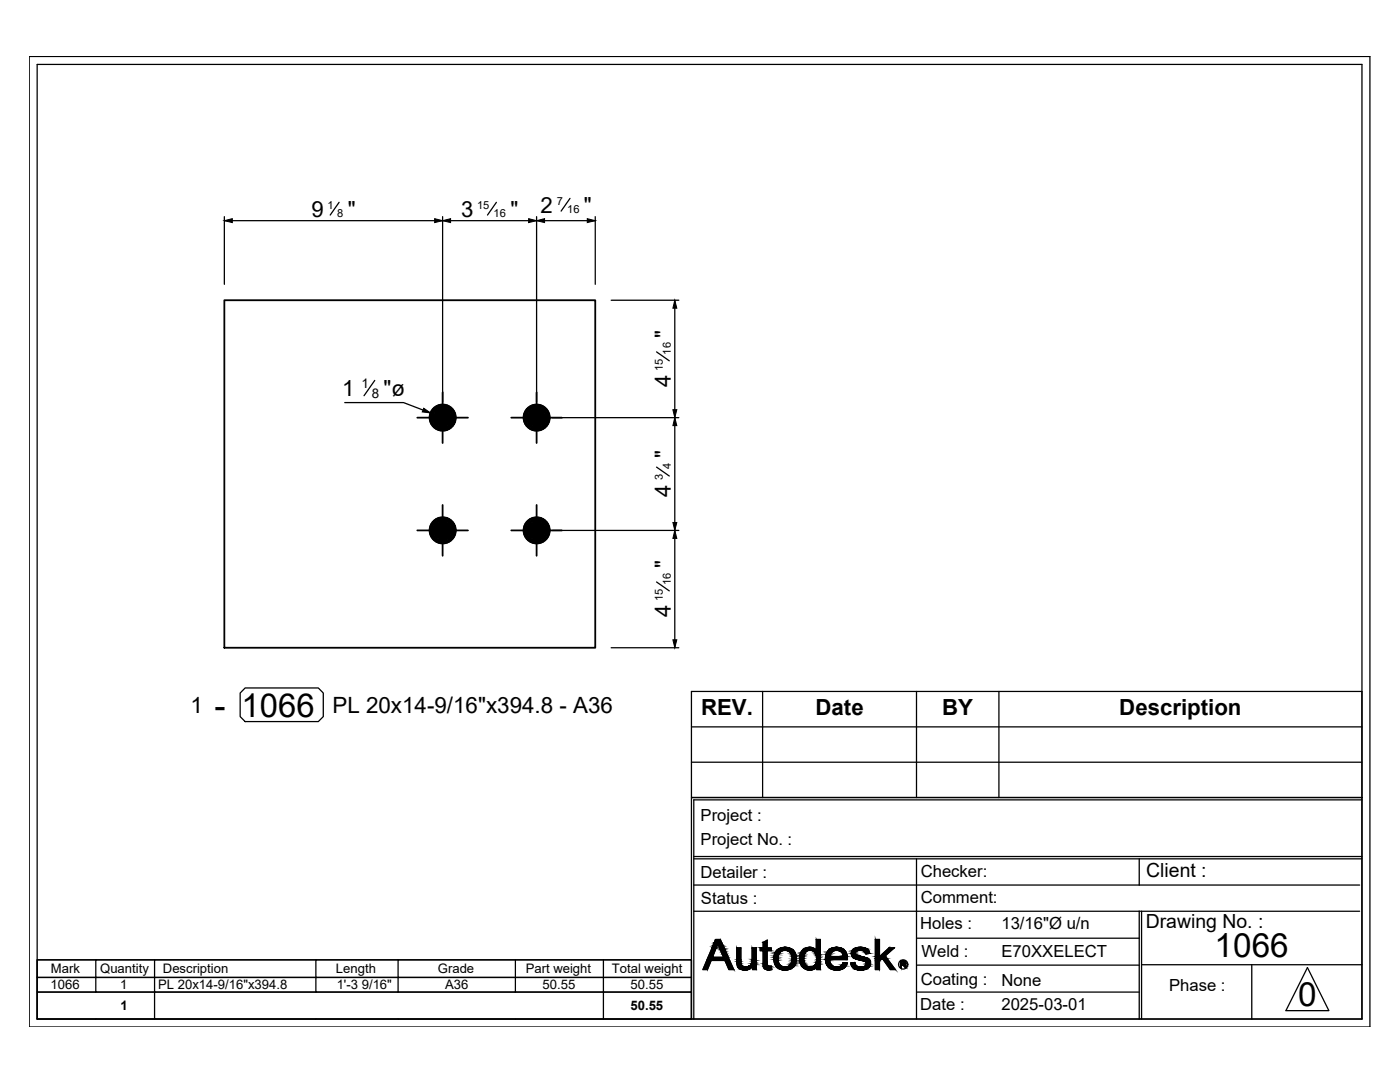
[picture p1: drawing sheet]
<svg xmlns="http://www.w3.org/2000/svg" width="279mm" height="216mm" viewBox="0 0 279 216" stroke-linecap="round" stroke-linejoin="round" font-family="sans-serif">
<g fill="none" stroke="#000" stroke-width=".36">
<path d="M44.8 59.9h74v69.4h-74zM88.3 78.3v10.1M107.1 78.3v10.1M83.3 83.3h10.1M102 83.3h10.1M83.3 105.8h10.1M88.3 100.8v10.1M102 105.8h10.1M107.1 100.8v10.1"/>
<circle cx="88.3" cy="83.3" r="2.61"/>
<circle cx="107.1" cy="83.3" r="2.61"/>
<circle cx="88.3" cy="105.8" r="2.61"/>
<circle cx="107.1" cy="105.8" r="2.61"/>
</g>
<g fill="#000" stroke="#000" stroke-width=".2">
<path d="M44.8 44l1.6-.4v.8zM88.3 44l1.6-.4v.8zM86.7 43.6l1.6 .4-1.6 .4zM107.1 44l1.6-.4v.8zM105.5 43.6l1.6 .4-1.6 .4zM117.2 43.6l1.6 .4-1.6 .4zM134.7 59.9l.4 1.6h-.8zM84.6 81.5l1.3 .9-1.6-.2zM134.3 81.8h.8l-.4 1.5zM134.7 83.3l.4 1.6h-.8zM134.3 104.3h.8l-.4 1.5zM134.7 105.8l.4 1.6h-.8z"/>
<path d="M134.3 127.7h.8l-.4 1.6zM143.7 187.5l.1 .1h-.2zM147.3 193h.2zM148.6 193.6h.1zM152.3 192.9h.2zM152.3 188.1l.8-.5v.5zM153.3 193.5h.3zM153.7 192.8h.2zM155.1 193h.7zM156.5 189h.2zM157.1 189.6h1.2zM160.2 193h.7z"/>
<path d="M160.6 189.3h1.9zM162.3 192.8h.1zM165.3 193h1.7zM165.6 190.9h3.5v.1zM166.9 193.6h.3zM166.9 189h.1zM168.3 192.1h.3zM167.9 189.6h.6zM171.2 191.5h2.3zM171.7 193.6h.3zM171.8 193h1.6zM172.7 190.2h.9z"/>
<path d="M172.5 189.6h.8zM179.9 192.3h.8zM180.4 192.3h.3zM180.1 192.5h.3zM180.3 191.9h.4z"/>
<path d="M85.7 83.3l.1 .5 2.5-.5zM85.8 83.8l2.5-.5-2.4 .9zM85.9 84.2l.2 .5 2.2-1.4z"/>
<path d="M86.1 82l-.2 .4 2.4 .9zM85.9 82.4l2.4 .9-2.5-.4zM85.8 82.9l-.1 .4h2.6z"/>
<path d="M86.1 84.7l.2 .3 2-1.7zM86.3 85l2-1.7-1.6 2zM88.3 83.3l-1.6 2 .3 .3z"/>
<path d="M86.7 81.3l1.6 2-1.3-2.2zM86.7 81.3l1.6 2-2-1.7zM86.3 81.6l-.2 .4 2.2 1.3z"/>
<path d="M88.3 83.3l-1.3 2.3 .4 .2zM88.3 83.3l-.4 2.6-.5-.1zM88.3 83.3l-.4 2.6h.4z"/>
<path d="M87.9 80.8l.4 2.5v-2.6zM87.4 80.9l.5-.1 .4 2.5zM87 81.1l1.3 2.2-.9-2.4z"/>
<path d="M88.3 83.3v2.6h.5zM88.3 83.3l.9 2.5-.4 .1zM88.3 83.3l.9 2.5 .4-.2z"/>
<path d="M89.2 80.9l-.9 2.4 1.3-2.2zM88.8 80.8l.4 .1-.9 2.4zM88.3 80.7v2.6l.5-2.5z"/>
<path d="M88.3 83.3l1.3 2.3 .4-.3zM88.3 83.3l2 1.7-.3 .3zM88.3 83.3l2 1.7 .3-.3z"/>
<path d="M88.3 83.3l2.3-1.3-.3-.4zM90 81.3l.3 .3-2 1.7zM89.6 81.1l-1.3 2.2 1.7-2z"/>
<path d="M88.3 83.3l2.3 1.4 .2-.5zM88.3 83.3l2.6 .5-.1 .4zM88.3 83.3l2.6 .5 .1-.5z"/>
<path d="M88.3 83.3h2.7l-.1-.4zM88.3 83.3l2.5-.9 .1 .5zM88.3 83.3l2.5-.9-.2-.4z"/>
<path d="M104.5 83.3v.5l2.6-.5zM104.5 83.8l2.6-.5-2.5 .9zM104.6 84.2l.2 .5 2.3-1.4z"/>
<path d="M104.8 82l-.2 .4 2.5 .9zM104.6 82.4l2.5 .9-2.6-.4zM104.5 82.9v.4h2.6z"/>
<path d="M104.8 84.7l.3 .3 2-1.7zM105.1 85l2-1.7-1.7 2zM107.1 83.3l-1.7 2 .4 .3z"/>
<path d="M105.4 81.3l1.7 2-1.3-2.2zM105.1 81.6l.3-.3 1.7 2zM105.1 81.6l-.3 .4 2.3 1.3z"/>
<path d="M107.1 83.3l-1.3 2.3 .4 .2zM107.1 83.3l-.5 2.6-.4-.1zM107.1 83.3l-.5 2.6h.5z"/>
<path d="M106.6 80.8l.5 2.5v-2.6zM106.2 80.9l.4-.1 .5 2.5zM105.8 81.1l1.3 2.2-.9-2.4z"/>
<path d="M107.1 83.3v2.6h.5zM107.1 83.3l.9 2.5-.4 .1zM107.1 83.3l.9 2.5 .4-.2z"/>
<path d="M108 80.9l-.9 2.4 1.3-2.2zM107.6 80.8l.4 .1-.9 2.4zM107.1 80.7v2.6l.5-2.5z"/>
<path d="M107.1 83.3l1.3 2.3 .4-.3zM107.1 83.3l2 1.7-.3 .3zM107.1 83.3l2 1.7 .3-.3z"/>
<path d="M107.1 83.3l2.3-1.3-.3-.4zM108.8 81.3l.3 .3-2 1.7zM108.4 81.1l-1.3 2.2 1.7-2z"/>
<path d="M107.1 83.3l2.3 1.4 .1-.5zM107.1 83.3l2.6 .5-.2 .4zM107.1 83.3l2.6 .5v-.5z"/>
<path d="M107.1 83.3h2.6v-.4zM107.1 83.3l2.4-.9 .2 .5zM107.1 83.3l2.4-.9-.1-.4z"/>
<path d="M85.7 105.8l.1 .5 2.5-.5zM85.8 106.3l2.5-.5-2.4 .9zM85.9 106.7l.2 .4 2.2-1.3z"/>
<path d="M86.1 104.5l-.2 .4 2.4 .9zM85.9 104.9l2.4 .9-2.5-.4zM85.8 105.4l-.1 .4h2.6z"/>
<path d="M86.1 107.1l.2 .4 2-1.7zM86.3 107.5l2-1.7-1.6 2zM88.3 105.8l-1.6 2 .3 .3z"/>
<path d="M86.7 103.8l1.6 2-1.3-2.2zM86.7 103.8l1.6 2-2-1.7zM86.3 104.1l-.2 .4 2.2 1.3z"/>
<path d="M88.3 105.8l-1.3 2.3 .4 .2zM88.3 105.8l-.4 2.6-.5-.1zM88.3 105.8l-.4 2.6h.4z"/>
<path d="M87.9 103.3l.4 2.5v-2.6zM87.4 103.4l.5-.1 .4 2.5zM87 103.6l1.3 2.2-.9-2.4z"/>
<path d="M88.3 105.8v2.6h.5zM88.3 105.8l.9 2.5-.4 .1zM88.3 105.8l.9 2.5 .4-.2z"/>
<path d="M89.2 103.4l-.9 2.4 1.3-2.2zM88.8 103.3l.4 .1-.9 2.4zM88.3 103.2v2.6l.5-2.5z"/>
<path d="M88.3 105.8l1.3 2.3 .4-.3zM88.3 105.8l2 1.7-.3 .3zM88.3 105.8l2 1.7 .3-.4z"/>
<path d="M88.3 105.8l2.3-1.3-.3-.4zM90 103.8l.3 .3-2 1.7zM89.6 103.6l-1.3 2.2 1.7-2z"/>
<path d="M88.3 105.8l2.3 1.3 .2-.4zM88.3 105.8l2.6 .5-.1 .4zM88.3 105.8l2.6 .5 .1-.5z"/>
<path d="M88.3 105.8h2.7l-.1-.4zM88.3 105.8l2.5-.9 .1 .5zM88.3 105.8l2.5-.9-.2-.4z"/>
<path d="M104.5 105.8v.5l2.6-.5zM104.5 106.3l2.6-.5-2.5 .9zM104.6 106.7l.2 .4 2.3-1.3z"/>
<path d="M104.8 104.5l-.2 .4 2.5 .9zM104.6 104.9l2.5 .9-2.6-.4zM104.5 105.4v.4h2.6z"/>
<path d="M104.8 107.1l.3 .4 2-1.7zM105.1 107.5l2-1.7-1.7 2zM107.1 105.8l-1.7 2 .4 .3z"/>
<path d="M105.4 103.8l1.7 2-1.3-2.2zM105.1 104.1l.3-.3 1.7 2zM105.1 104.1l-.3 .4 2.3 1.3z"/>
<path d="M107.1 105.8l-1.3 2.3 .4 .2zM107.1 105.8l-.5 2.6-.4-.1zM107.1 105.8l-.5 2.6h.5z"/>
<path d="M106.6 103.3l.5 2.5v-2.6zM106.2 103.4l.4-.1 .5 2.5zM105.8 103.6l1.3 2.2-.9-2.4z"/>
<path d="M107.1 105.8v2.6h.5zM107.1 105.8l.9 2.5-.4 .1zM107.1 105.8l.9 2.5 .4-.2z"/>
<path d="M108 103.4l-.9 2.4 1.3-2.2zM107.6 103.3l.4 .1-.9 2.4zM107.1 103.2v2.6l.5-2.5z"/>
<path d="M107.1 105.8l1.3 2.3 .4-.3zM107.1 105.8l2 1.7-.3 .3zM107.1 105.8l2 1.7 .3-.4z"/>
<path d="M107.1 105.8l2.3-1.3-.3-.4zM108.8 103.8l.3 .3-2 1.7zM108.4 103.6l-1.3 2.2 1.7-2z"/>
<path d="M107.1 105.8l2.3 1.3 .1-.4zM107.1 105.8l2.6 .5-.2 .4zM107.1 105.8l2.6 .5v-.5z"/>
<path d="M107.1 105.8h2.6v-.4zM107.1 105.8l2.4-.9 .2 .5zM107.1 105.8l2.4-.9-.1-.4z"/>
<path d="M141 191.7l.2 1.8 .7-1.8zM141 191.7l.2 1.8h-.9z"/>
<path d="M141.3 191l3.4 .7-2.5-.7zM141.3 191l3.4 .7h-3.7z"/>
<path d="M142.1 189.2l.1 1.8 .7-1.8zM142.1 189.2l.1 1.8h-.9z"/>
<path d="M142.2 189l.7 .2 .1-.2zM142.2 189l.7 .2h-.8z"/>
<path d="M142.3 188.7l.7 .3 .1-.3zM142.3 188.7l.7 .3h-.8z"/>
<path d="M142.4 188.4l.7 .3 .1-.3zM142.4 188.4l.7 .3h-.8z"/>
<path d="M142.5 188.1l.7 .3v-.3zM142.5 188.1l.7 .3h-.8z"/>
<path d="M142.8 187.6l.5 .5 .3-.5zM142.8 187.6l.5 .5h-.8z"/>
<path d="M142.8 187.5l.8 .1 .1-.1zM142.8 187.5l.8 .1h-.8z"/>
<path d="M143.6 187.6l.4 .5-.2-.5zM143.6 187.6l.4 .5h-.7z"/>
<path d="M143.3 188.1l.8 .1-.1-.1zM143.3 188.1l.8 .1h-.8z"/>
<path d="M143.3 188.2l.9 .4-.1-.4zM143.3 188.2l.9 .4h-.8z"/>
<path d="M143.4 188.6l.9 .2-.1-.2zM143.4 188.6l.9 .2h-.8z"/>
<path d="M143.5 188.8l.9 .1zM143.5 188.8l.9 .1z"/>
<path d="M143.5 188.9l.9 .1v-.1zM143.5 188.9l.9 .1h-.8z"/>
<path d="M143.6 189l.9 .2-.1-.2zM143.6 189l.9 .2h-.8z"/>
<path d="M143.7 189.2l.9 .3-.1-.3zM143.7 189.2l.9 .3h-.8z"/>
<path d="M143.8 189.5l1 .3-.2-.3zM143.8 189.5l1 .3h-.9z"/>
<path d="M143.9 189.8l1 .3-.1-.3zM143.9 189.8l1 .3h-.9z"/>
<path d="M144 190.1l1.1 .4-.2-.4zM144 190.1l1.1 .4h-.9z"/>
<path d="M144.2 190.5l1.1 .5-.2-.5zM144.2 190.5l1.1 .5h-.9z"/>
<path d="M142.2 191l3.4 .7-.3-.7zM142.2 191l3.4 .7h-.9z"/>
<path d="M144.7 191.7l1.7 1.8-.8-1.8zM144.7 191.7l1.7 1.8h-.9z"/>
<path d="M147 191.9h.9zM147 191.9h.9z"/>
<path d="M147 189.1l.9 2.4v-2.4zM147 189.1l.9 2.4h-.9z"/>
<path d="M147 191.5l.9 .3v-.3zM147 191.5l.9 .3h-.9z"/>
<path d="M147 191.8l.9 .1zM147 191.8l.9 .1z"/>
<path d="M147 191.9l.9 .3v-.3zM147 191.9l.9 .3h-.8z"/>
<path d="M147.1 192.2h.8zM147.1 192.2h.8z"/>
<path d="M147.1 192.2l.8 .2v-.2zM147.1 192.2l.8 .2h-.8z"/>
<path d="M147.1 192.4l.9 .1-.1-.1zM147.1 192.4l.9 .1h-.9z"/>
<path d="M147.1 192.5l.9 .1v-.1zM147.1 192.5l.9 .1h-.9z"/>
<path d="M147.1 192.6l1.1 .2-.2-.2zM147.1 192.6l1.1 .2h-1z"/>
<path d="M147.2 192.8h1zM147.2 192.8h1z"/>
<path d="M147.2 192.8l1.3 .1-.3-.1zM147.2 192.8l1.3 .1h-1.3z"/>
<path d="M147.2 192.9h1.6zM147.2 192.9h1.6z"/>
<path d="M147.3 192.9h1.5zM147.3 192.9h1.5z"/>
<path d="M147.3 192.9h1.5zM147.3 192.9l.2 .1z"/>
<path d="M148.5 193.6h.4zM148.5 193.6h.2z"/>
<path d="M148.3 193.5h.7zM148.3 193.5l.6 .1z"/>
<path d="M148.2 193.5h1zM148.2 193.5h.8z"/>
<path d="M148 193.5h1.3zM148 193.5h1.2z"/>
<path d="M149.4 192.8h.3zM149.4 192.8h.3z"/>
<path d="M147.9 193.4h1.6zM147.9 193.4l1.4 .1z"/>
<path d="M147.8 193.4h1.7zM147.8 193.4h1.7z"/>
<path d="M147.6 193.3l1.9 .1 .2-.1zM147.6 193.3l1.9 .1z"/>
<path d="M149.4 192.8h.4zM149.4 192.8h.4z"/>
<path d="M149.4 192.8h.7zM149.3 192.8h.8z"/>
<path d="M147.5 193.2h2.3zM147.5 193.2l2.2 .1z"/>
<path d="M147.4 193.1l2.4 .1 .2-.1zM147.4 193.1l2.4 .1h-2.3z"/>
<path d="M147.5 193h2.6zM147.3 193h2.8z"/>
<path d="M147.3 193l2.7 .1 .1-.1zM147.3 193l2.7 .1h-2.6z"/>
<path d="M148.9 192.9h1.2zM148.8 192.9h1.3z"/>
<path d="M148.8 192.9h1.3zM147.5 193h2.6z"/>
<path d="M149.1 192.9h1zM148.9 192.9h1.2z"/>
<path d="M149.3 192.8h.9zM149.1 192.9h1z"/>
<path d="M149.3 192.8h.9zM149.3 192.8h.9z"/>
<path d="M150.1 189.1l.8 2.3v-2.3zM150.1 189.1l.8 2.3h-.8z"/>
<path d="M150.1 191.4l.8 .2v-.2zM150.1 191.4l.8 .2h-.8z"/>
<path d="M150.1 191.6l.8 .4v-.4zM150.1 191.6l.8 .4h-.8z"/>
<path d="M150.1 192l.8 .3v-.3zM150.1 192l.8 .3h-.9z"/>
<path d="M150 192.3l.9 .2v-.2zM150 192.3l.9 .2h-1z"/>
<path d="M149.9 192.5l1 .1v-.1zM149.9 192.5l1 .1h-1.2z"/>
<path d="M149.7 192.6l1.2 .2v-.2zM149.4 192.8l.3-.2 1.2 .2z"/>
<path d="M149.4 192.8h1.5zM149.4 192.8h1.5z"/>
<path d="M149.7 192.8h1.2zM149.7 192.8h1.2z"/>
<path d="M149.8 192.8h1.1zM149.8 192.8h1.1z"/>
<path d="M150.1 192.8h.8zM150.1 192.8h.8z"/>
<path d="M150.2 192.8l.7 .7v-.7zM150.2 192.8l.7 .7h-.7z"/>
<path d="M152.3 188.1l.8 1v-1zM152.3 188.1l.8 1h-.8z"/>
<path d="M152.3 189.7l.8 2.5v-2.5zM152.3 189.7l.8 2.5h-.8z"/>
<path d="M152.3 192.2h.8zM152.3 192.2h.8z"/>
<path d="M152.3 192.2l.8 .1v-.1zM152.3 192.2l.8 .1h-.8z"/>
<path d="M152.3 192.3l.8 .3v-.3zM152.3 192.3l.8 .3h-.8z"/>
<path d="M152.3 192.6l.9 .1zM152.3 192.6l.9 .1z"/>
<path d="M152.3 192.7h.9zM152.3 192.7h.9z"/>
<path d="M152.3 192.7l1.1 .1zM152.3 192.7l1.1 .1h-1.1z"/>
<path d="M152.3 192.8h1.2zM152.3 192.8h1.2z"/>
<path d="M152.3 192.8h1.3zM152.3 192.8h1.3z"/>
<path d="M152.3 192.8h1.3zM152.3 192.8l.2 .1z"/>
<path d="M153.2 193.5h.5zM153.2 193.5h.4z"/>
<path d="M153 193.5h.8zM153 193.5h.7z"/>
<path d="M151.7 189.1l2.2 .6v-.6zM151.7 189.1l2.2 .6h-2.2z"/>
<path d="M153.7 192.8h.2zM153.6 192.8h.3z"/>
<path d="M153.6 192.8l.3 .1zM152.5 192.9h1.4z"/>
<path d="M152.5 192.9h1.5zM152.4 192.9h1.6z"/>
<path d="M152.4 192.9l1.6 .2v-.2zM152.4 192.9l1.6 .2h-1.6z"/>
<path d="M152.4 193.1l1.6 .2v-.2zM152.4 193.1l1.6 .2h-1.3z"/>
<path d="M152.7 193.3l1.3 .1zM152.7 193.3l1.3 .1z"/>
<path d="M152.8 193.4l1.2 .1zM152.8 193.4l1.2 .1z"/>
<path d="M152.9 193.5h1.1zM152.9 193.5h.9z"/>
<path d="M154.4 191.1l.9 .2v-.2zM154.4 191.1l.9 .2h-.9z"/>
<path d="M154.4 191.3l.9 .2v-.2zM154.4 191.3l.9 .2h-.9z"/>
<path d="M154.5 191l.8 .1v-.1zM154.5 191l.8 .1h-.9z"/>
<path d="M154.4 191.5l.9 .2v-.2zM154.4 191.5l.9 .2h-.8z"/>
<path d="M154.5 191.7l.8 .1v-.1zM154.5 191.7l.8 .1h-.8z"/>
<path d="M154.5 190.8l.8 .2v-.2zM154.5 190.8l.8 .2h-.8z"/>
<path d="M154.5 191.8l.8 .1v-.1zM154.5 191.8l.8 .1h-.8z"/>
<path d="M154.5 190.6l.8 .2v-.2zM154.5 190.6l.8 .2h-.8z"/>
<path d="M154.5 191.9l.9 .2-.1-.2zM154.5 191.9l.9 .2h-.9z"/>
<path d="M154.5 190.5l.8 .1 .1-.1zM154.5 190.5l.8 .1h-.8z"/>
<path d="M154.5 192.1l.9 .1v-.1zM154.5 192.1l.9 .1h-.8z"/>
<path d="M154.6 192.2l1 .2-.2-.2zM154.6 192.2l1 .2h-1z"/>
<path d="M154.6 190.3l.8 .2 .1-.2zM154.6 190.3l.8 .2h-.9z"/>
<path d="M154.6 190.3h.9zM154.6 190.3h.9z"/>
<path d="M154.6 192.4h1zM154.6 192.4h1z"/>
<path d="M154.7 192.4l1 .1zM154.7 192.4l1 .1z"/>
<path d="M154.7 190.1l.8 .2 .1-.2zM154.7 190.1l.8 .2h-.9z"/>
<path d="M154.7 190h1zM154.7 190l.9 .1z"/>
<path d="M154.7 192.5l1.1 .1zM154.7 192.5l1.1 .1z"/>
<path d="M154.8 192.6l1.1 .2-.1-.2zM154.8 192.6l1.1 .2h-1.1z"/>
<path d="M154.8 189.9l.9 .1 .1-.1zM154.8 189.9l.9 .1h-1z"/>
<path d="M154.8 189.9h1.1zM154.8 189.9h1z"/>
<path d="M154.8 192.8h1.3zM154.8 192.8h1.3z"/>
<path d="M154.9 189.8h1.2zM154.8 189.9h1.1z"/>
<path d="M154.9 192.8l1.3 .1zM154.9 192.8l1.3 .1z"/>
<path d="M154.9 192.9l1.6 .1zM154.9 192.9l1.6 .1z"/>
<path d="M155 189.7h1.3zM155 189.7h1.4z"/>
<path d="M155 189.7l1.1 .1 .2-.1zM155 189.7l1.1 .1h-1.2z"/>
<path d="M155.1 193h1.5zM155.1 193h.7z"/>
<path d="M155 193h1.6zM155 193h1.6z"/>
<path d="M155 189.6h1.6zM155 189.6h1.7z"/>
<path d="M155 189.6h1.6zM155 189.6l1.4 .1z"/>
<path d="M155 193h1.7zM155 193h1.7z"/>
<path d="M155 193h1.7zM155 193h1.6z"/>
<path d="M156.5 189h.5zM156.4 189h.6z"/>
<path d="M156.3 193.6h.7zM156.3 193.6h.5z"/>
<path d="M156.4 189l.7 .1zM156.2 189.1h.9z"/>
<path d="M155.1 189.6h2zM155.1 189.6h1.6z"/>
<path d="M156.3 193.5h.8zM156.3 193.5l.7 .1z"/>
<path d="M156.2 189.1h1.1zM156 189.1h1.3z"/>
<path d="M156 193.5h1.3zM156 193.5h1.1z"/>
<path d="M156 189.1h1.5zM155.9 189.1h1.6z"/>
<path d="M156 193.5h1.4zM156 193.5h1.3z"/>
<path d="M155.9 189.1l1.7 .1zM155.7 189.2h1.9z"/>
<path d="M155.7 193.4h1.9zM155.7 193.4l1.7 .1z"/>
<path d="M155.7 189.2l2 .1zM155.6 189.3h2.1z"/>
<path d="M155.7 193.4h2zM155.7 193.4h1.9z"/>
<path d="M155.6 189.3h2.3zM155.5 189.3h2.4z"/>
<path d="M155.5 193.3l2.2 .1 .2-.1zM155.5 193.3l2.2 .1z"/>
<path d="M155.5 189.3l2.5 .1zM155.3 189.4h2.7z"/>
<path d="M155.4 193.2h2.6zM155.4 193.2l2.5 .1z"/>
<path d="M155.3 189.4l2.9 .1zM155.2 189.5h3z"/>
<path d="M155.2 193.1l2.8 .1 .1-.1zM155.2 193.1l2.8 .1h-2.6z"/>
<path d="M155.2 189.5l3.1 .1-.1-.1zM155.1 189.6l.1-.1 3.1 .1z"/>
<path d="M155.1 193h3.1zM155.1 193l3 .1z"/>
<path d="M155.1 193h3.1zM155.1 193h3.1z"/>
<path d="M155.8 193h2.5zM155.1 193h3.1z"/>
<path d="M155.1 189.6h3.2zM155.1 189.6h3.2z"/>
<path d="M155.1 189.6h3.2zM155.1 189.6h2z"/>
<path d="M157.1 189.6h1.2zM156.7 189.6h1.6z"/>
<path d="M156.7 189.6h1.6zM156.7 189.6h1.6z"/>
<path d="M156.7 189.6h1.6zM156.7 189.6h1.6z"/>
<path d="M156.9 189.6l1.5 .1zM156.9 189.6l1.5 .1z"/>
<path d="M156.7 193h1.6zM156.7 193h1.6z"/>
<path d="M156.7 193h1.6zM156.6 193h1.7z"/>
<path d="M156.6 193h1.7zM155.8 193h2.5z"/>
<path d="M157 192.9h1.4zM156.7 193h1.6z"/>
<path d="M157.2 189.7l1.3 .1zM157.2 189.7l1.3 .1z"/>
<path d="M157.1 192.9h1.3zM157 192.9h1.4z"/>
<path d="M157.3 192.8h1.1zM157.1 192.9h1.3z"/>
<path d="M157.3 189.8l1.2 .1zM157.3 189.8l1.2 .1z"/>
<path d="M157.4 189.9l1.2 .1-.1-.1zM157.4 189.9l1.2 .1h-.9z"/>
<path d="M157.5 192.7l.9 .1 .1-.1zM157.3 192.8l.2-.1 .9 .1z"/>
<path d="M157.6 192.7h1zM157.5 192.7h1z"/>
<path d="M157.7 190h.9zM157.7 190h.9z"/>
<path d="M157.7 190l1 .1zM157.7 190l1 .1z"/>
<path d="M157.8 190.1l1 .2-.1-.2zM157.8 190.1l1 .2h-1z"/>
<path d="M157.7 192.5h1zM157.7 192.5h1z"/>
<path d="M157.7 192.5l.9 .2 .1-.2zM157.7 192.5l.9 .2h-1z"/>
<path d="M157.8 190.3l1 .1zM157.8 190.3l1 .1z"/>
<path d="M157.9 192.3l.8 .2 .1-.2zM157.9 192.3l.8 .2h-1z"/>
<path d="M157.9 190.4l.9 .2v-.2zM157.9 190.4l.9 .2h-.8z"/>
<path d="M157.9 192.2h.9zM157.9 192.2l.9 .1z"/>
<path d="M158 190.6h.8zM158 190.6h.8z"/>
<path d="M158 190.6l.9 .3-.1-.3zM158 190.6l.9 .3h-.8z"/>
<path d="M158 192l.8 .2v-.2zM158 192l.8 .2h-.9z"/>
<path d="M158 191.9h.9zM158 191.9l.8 .1z"/>
<path d="M158.1 191.7l.8 .2v-.2zM158.1 191.7l.8 .2h-.9z"/>
<path d="M158.1 190.9h.8zM158.1 190.9h.8z"/>
<path d="M158.1 190.9l.8 .3v-.3zM158.1 190.9l.8 .3h-.8z"/>
<path d="M158.1 191.3l.8 .1v-.1zM158.1 191.3l.8 .1h-.8z"/>
<path d="M158.1 191.4l.8 .2v-.2zM158.1 191.4l.8 .2h-.8z"/>
<path d="M158.1 191.6l.8 .1v-.1zM158.1 191.6l.8 .1h-.8z"/>
<path d="M158.1 191.2h.8zM158.1 191.2h.8z"/>
<path d="M158.1 191.2h.8zM158.1 191.2l.8 .1z"/>
<path d="M159.6 191.6h.8zM159.6 191.6h.8z"/>
<path d="M159.6 191.9h.9zM159.6 191.9h.9z"/>
<path d="M159.6 191.2l.8 .1zM159.6 191.2l.8 .1z"/>
<path d="M159.6 191.3l.8 .3v-.3zM159.6 191.3l.8 .3h-.8z"/>
<path d="M159.6 190.9l.8 .1v-.1zM159.6 190.9l.8 .1h-.8z"/>
<path d="M159.6 191l.8 .2v-.2zM159.6 191l.8 .2h-.8z"/>
<path d="M159.6 191.6l.9 .3-.1-.3zM159.6 191.6l.9 .3h-.9z"/>
<path d="M159.6 190.7l.8 .2 .1-.2zM159.6 190.7l.8 .2h-.8z"/>
<path d="M159.6 191.9l1 .3-.1-.3zM159.6 191.9l1 .3h-.9z"/>
<path d="M159.6 190.6h.9zM159.6 190.6l.9 .1z"/>
<path d="M159.7 192.2h.9zM159.7 192.2h.9z"/>
<path d="M159.7 190.4l.8 .2 .1-.2zM159.7 190.4l.8 .2h-.9z"/>
<path d="M159.7 192.2l1 .3-.1-.3zM159.7 192.2l1 .3h-.9z"/>
<path d="M159.7 190.3h.9zM159.7 190.3l.9 .1z"/>
<path d="M159.8 190.1h.9zM159.8 190.1h.9z"/>
<path d="M159.8 190.1l.8 .2 .1-.2zM159.8 190.1l.8 .2h-.9z"/>
<path d="M159.8 192.5h.9zM159.8 192.5h.9z"/>
<path d="M159.8 192.5l1.1 .2-.2-.2zM159.8 192.5l1.1 .2h-.9z"/>
<path d="M159.9 190l.8 .1 .1-.1zM159.9 190l.8 .1h-.9z"/>
<path d="M160 192.7h1zM160 192.7h1z"/>
<path d="M159.9 189.9l.9 .1 .2-.1zM159.9 189.9l.9 .1h-.9z"/>
<path d="M160 192.7l1.1 .1zM160 192.7l1.1 .1z"/>
<path d="M160 189.8h1.1zM160 189.8l1 .1h-1.1z"/>
<path d="M160 192.8l1.4 .1-.3-.1zM160 192.8l1.4 .1h-1.3z"/>
<path d="M160.1 189.7l1 .1 .2-.1zM160.1 189.7l1 .1h-1.1z"/>
<path d="M160.1 192.9h1.4zM160.1 192.9h1.4z"/>
<path d="M160.2 192.9l1.5 .1zM160.2 192.9l1.5 .1z"/>
<path d="M160.1 189.6h1.5zM160.1 189.6l1.2 .1z"/>
<path d="M161.5 189h.4zM161.3 189h.6z"/>
<path d="M160.1 189.6h1.5zM160.1 189.6h1.6z"/>
<path d="M160.1 189.6h1.5zM160.1 189.6h1.5z"/>
<path d="M161.3 193.6h.3zM161.3 193.6h.6z"/>
<path d="M160.2 193h1.5zM160.2 193h.7z"/>
<path d="M161.3 189l.7 .1zM161.2 189.1h.8z"/>
<path d="M161.2 189.1h1zM160.9 189.1h1.3z"/>
<path d="M161.3 193.5h.7zM161.3 193.5l.6 .1z"/>
<path d="M161 193.5h1.2zM161 193.5h1z"/>
<path d="M160.9 189.1h1.3zM160.9 189.1h1.3z"/>
<path d="M160.9 189.1l1.6 .2-.3-.2zM160.6 189.3l.3-.2 1.6 .2zM160.6 189.3h1.9z"/>
<path d="M161 193.5h1.2zM161 193.5h1.2z"/>
<path d="M162.3 192.8h.1zM162.2 192.8h.2z"/>
<path d="M162.2 192.8h.3zM162.2 192.8h.3z"/>
<path d="M162.2 192.8h.3zM162.2 192.8h.3z"/>
<path d="M160.7 193.4l1.5 .1 .3-.1zM160.7 193.4l1.5 .1z"/>
<path d="M162.2 192.8l.3 .1zM162.2 192.8l.3 .1z"/>
<path d="M160.6 189.3l2.1 .1-.2-.1zM160.3 189.4l.3-.1 2.1 .1z"/>
<path d="M160.7 193.3h1.8zM160.7 193.3l1.8 .1z"/>
<path d="M162.2 192.9h.5zM162.2 192.9h.5z"/>
<path d="M162.2 192.9h.6zM162.1 192.9h.7z"/>
<path d="M160.5 193.2l2 .1 .2-.1zM160.5 193.2l2 .1h-1.8z"/>
<path d="M160.3 189.4h2.4zM160.3 189.4h2.4z"/>
<path d="M160.3 189.4l2.6 .2-.2-.2zM160.1 189.6l.2-.2 2.6 .2z"/>
<path d="M162.1 192.9h.7zM162.1 192.9h.7z"/>
<path d="M160.4 193.2h2.4zM160.4 193.2h2.3z"/>
<path d="M162.1 192.9h.7zM162.1 192.9h.7z"/>
<path d="M162.1 192.9h.8zM162.1 192.9h.8z"/>
<path d="M160.1 189.6h2.8zM160.1 189.6h1.6z"/>
<path d="M162.1 192.9h.9zM162.1 192.9h.9z"/>
<path d="M160.9 193h2zM160.2 193h2.7z"/>
<path d="M160.2 193l2.6 .2 .1-.2zM160.2 193l2.6 .2h-2.4z"/>
<path d="M161.7 193h1.2zM160.9 193h2z"/>
<path d="M162 192.9h.9zM161.7 193h1.2z"/>
<path d="M162.1 192.9h.8zM162 192.9h.9z"/>
<path d="M162.9 187.5l.8 2.1v-2.1zM162.9 187.5l.8 2.1h-.8z"/>
<path d="M162.9 189.6h.8zM161.7 189.6h2z"/>
<path d="M161.7 189.6h2zM161.7 189.6h2z"/>
<path d="M161.9 189.6l1.8 .1zM161.9 189.6l1.8 .1z"/>
<path d="M162.2 189.7l1.5 .2v-.2zM162.2 189.7l1.5 .2h-1.3z"/>
<path d="M162.4 189.9l1.3 .2v-.2zM162.4 189.9l1.3 .2h-1z"/>
<path d="M162.7 190.1l1 .1v-.1zM162.7 190.1l1 .1z"/>
<path d="M162.7 190.2l1 .2v-.2zM162.7 190.2l1 .2h-.9z"/>
<path d="M162.8 190.4l.9 .3v-.3zM162.8 190.4l.9 .3h-.8z"/>
<path d="M162.9 190.7l.8 .3v-.3zM162.9 190.7l.8 .3h-.7z"/>
<path d="M163 191l.7 .4v-.4zM163 191l.7 .4h-.7z"/>
<path d="M163 191.4l.7 .1v-.1zM163 191.4l.7 .1h-.7z"/>
<path d="M163 191.5l.7 .3v-.3zM163 191.5l.7 .3h-.8z"/>
<path d="M162.9 191.8l.8 .3v-.3zM162.9 191.8l.8 .3h-.8z"/>
<path d="M162.9 192.1l.8 .3v-.3zM162.9 192.1l.8 .3h-.9z"/>
<path d="M162.8 192.4l.9 .2v-.2zM162.8 192.4l.9 .2h-1.1z"/>
<path d="M162.6 192.6h1.1zM162.6 192.6h1.1z"/>
<path d="M162.5 192.6l1.2 .2v-.2zM162.3 192.8l.2-.2 1.2 .2z"/>
<path d="M162.3 192.8h1.4zM162.3 192.8h1.4z"/>
<path d="M162.4 192.8h1.3zM162.4 192.8h1.3z"/>
<path d="M162.4 192.8h1.3zM162.4 192.8h1.3z"/>
<path d="M162.5 192.8h1.2zM162.5 192.8h1.2z"/>
<path d="M162.5 192.8l1.2 .1zM162.5 192.8l1.2 .1z"/>
<path d="M162.5 192.9h1.2zM162.5 192.9h1.2z"/>
<path d="M162.7 192.9h1zM162.7 192.9h1z"/>
<path d="M162.8 192.9h.9zM162.8 192.9h.9z"/>
<path d="M162.8 192.9h.9zM162.8 192.9h.9z"/>
<path d="M162.8 192.9h.9zM162.8 192.9h.9z"/>
<path d="M162.9 192.9h.8zM162.9 192.9h.8z"/>
<path d="M163 192.9l.7 .6v-.6zM163 192.9l.7 .6h-.7z"/>
<path d="M165.3 189.7h1.3zM165.3 189.7h1.3z"/>
<path d="M164.7 191.5l.9 .2v-.2zM164.7 191.5l.9 .2h-.9z"/>
<path d="M164.7 191.7l.9 .1v-.1zM164.7 191.7l.9 .1h-.8z"/>
<path d="M165.6 190.9l3.5 .1zM168.2 191h.9z"/>
<path d="M164.8 190.9l3.4 .1zM164.8 190.9l3.4 .1h-3.5z"/>
<path d="M164.8 191.8l.9 .2-.1-.2zM164.8 191.8l.9 .2h-.9z"/>
<path d="M164.8 190.7l.8 .2v-.2zM164.8 190.7l.8 .2h-.8z"/>
<path d="M164.8 190.7h.8zM164.8 190.7h.8z"/>
<path d="M164.8 192l.9 .1v-.1zM164.8 192l.9 .1h-.9z"/>
<path d="M164.8 192.1l1 .2-.1-.2zM164.8 192.1l1 .2h-.9z"/>
<path d="M164.9 190.5l.7 .2 .1-.2zM164.9 190.5l.7 .2h-.8z"/>
<path d="M164.9 190.4h.8zM164.9 190.4l.8 .1z"/>
<path d="M164.9 192.3h.9zM164.9 192.3h.9z"/>
<path d="M165 190.2l.7 .2 .1-.2zM165 190.2l.7 .2h-.8z"/>
<path d="M164.9 192.3l1.1 .2-.2-.2zM164.9 192.3l1.1 .2h-1z"/>
<path d="M165 190.1h.9zM165 190.1l.8 .1z"/>
<path d="M165 192.5l1 .1zM165 192.5l1 .1z"/>
<path d="M165 192.6h1zM165 192.6h1z"/>
<path d="M165.1 190l.8 .1 .1-.1zM165.1 190l.8 .1h-.9z"/>
<path d="M165 192.6l1.2 .2-.2-.2zM165 192.6l1.2 .2h-1.1z"/>
<path d="M165.1 189.9h1zM165.1 189.9l.9 .1z"/>
<path d="M165.1 189.9h1zM165.1 189.9h1z"/>
<path d="M165.1 192.8h1.2zM165.1 192.8h1.2z"/>
<path d="M165.2 192.8l1.3 .1-.2-.1zM165.2 192.8l1.3 .1h-1.2z"/>
<path d="M165.2 189.8l.9 .1 .2-.1zM165.2 189.8l.9 .1h-1z"/>
<path d="M165.3 192.9l1.5 .1zM165.3 192.9l1.5 .1z"/>
<path d="M165.3 189.7h1.3zM165.3 189.7l1 .1h-1.1z"/>
<path d="M165.3 189.7h1.3zM165.3 189.7h1.3z"/>
<path d="M165.3 189.6h1.6zM165.3 189.6l1.3 .1z"/>
<path d="M165.3 193h1.6zM165.3 193h1.6z"/>
<path d="M165.3 193h1.7zM165.3 193h1.7z"/>
<path d="M165.4 189.6h1.6zM165.3 189.6h1.6z"/>
<path d="M166.9 189h.3zM166.7 189h.5z"/>
<path d="M165.4 189.6h1.7zM165.4 189.6h1.6z"/>
<path d="M166.7 189h.6zM166.6 189h.7z"/>
<path d="M166.6 189l.9 .1zM166.4 189.1h1.1z"/>
<path d="M166.7 193.6h.6zM166.7 193.6h.5z"/>
<path d="M166.5 193.5h1zM166.5 193.5l.8 .1z"/>
<path d="M166.4 189.1h1.2zM166.3 189.1h1.3z"/>
<path d="M166.3 189.1l1.5 .1zM166 189.2h1.8z"/>
<path d="M165.4 189.6h2.3zM165.4 189.6h1.7z"/>
<path d="M166.3 193.5h1.4zM166.3 193.5h1.2z"/>
<path d="M166 189.2h1.9zM166 189.2h1.9z"/>
<path d="M166.2 193.5h1.6zM166.2 193.5h1.5z"/>
<path d="M166 189.2h2zM165.9 189.2h2.1z"/>
<path d="M165.4 189.6h2.5zM165.4 189.6h2.3z"/>
<path d="M166 193.4h1.9zM166 193.4l1.8 .1z"/>
<path d="M165.9 189.2l2.2 .1zM165.8 189.3h2.3z"/>
<path d="M165.8 189.3l2.4 .1zM165.7 189.4h2.5z"/>
<path d="M165.9 193.3h2.2zM165.9 193.3l2 .1z"/>
<path d="M165.8 193.3h2.4zM165.8 193.3h2.3z"/>
<path d="M165.7 189.4l2.6 .1zM165.5 189.5h2.8z"/>
<path d="M164.7 191h4.4zM164.7 191h4.4zM164.7 191h4.4zM164.7 191h4.4z"/>
<path d="M165.5 189.5l3 .1-.2-.1zM165.5 189.5l3 .1h-3.1z"/>
<path d="M165.6 193.2h2.8zM165.6 193.2l2.6 .1z"/>
<path d="M165.6 193.2h2.8zM165.6 193.2h2.8z"/>
<path d="M165.4 189.6h3.1zM165.4 189.6h2.5z"/>
<path d="M165.5 193.1h3zM165.5 193.1l2.9 .1z"/>
<path d="M167.9 189.6h.6zM167.7 189.6h.8z"/>
<path d="M167.7 189.6h.8zM167.1 189.6h1.4z"/>
<path d="M167.1 189.6h1.4zM167 189.6h1.5z"/>
<path d="M167 189.6h1.5zM167 189.6h1.5z"/>
<path d="M167 189.6l1.6 .1zM167 189.6l1.6 .1z"/>
<path d="M167.3 189.7l1.3 .1zM167.3 189.7l1.3 .1z"/>
<path d="M168.3 192.1l.8 .1zM168.3 192.1l.8 .1z"/>
<path d="M167.6 189.8h1.1zM167.6 189.8h1.1z"/>
<path d="M167.1 193h1.5zM167 193h1.6z"/>
<path d="M167 193h1.6zM165.3 193h3.3z"/>
<path d="M165.3 193l3.2 .1 .1-.1zM165.3 193l3.2 .1h-3z"/>
<path d="M167.1 193h1.6zM167.1 193h1.5z"/>
<path d="M167.6 189.8l1.2 .1zM167.6 189.8l1.2 .1z"/>
<path d="M167.4 192.9h1.3zM167.1 193h1.6z"/>
<path d="M167.6 192.8h1.1zM167.4 192.9h1.3z"/>
<path d="M167.9 189.9h.9zM167.9 189.9h.9z"/>
<path d="M167.9 189.9l1 .1zM167.9 189.9l1 .1z"/>
<path d="M167.8 192.7l.9 .1 .1-.1zM167.6 192.8l.2-.1 .9 .1z"/>
<path d="M168 190l.9 .1v-.1zM168 190l.9 .1z"/>
<path d="M167.8 192.7h1.1zM167.8 192.7h1z"/>
<path d="M168.1 190.1l.8 .2v-.2zM168.1 190.1l.8 .2z"/>
<path d="M168.1 190.3l.9 .1-.1-.1zM168.1 190.3l.9 .1h-.8z"/>
<path d="M168 192.5l.9 .2v-.2zM168 192.5l.9 .2h-1.1z"/>
<path d="M168 192.5h1zM168 192.5h.9z"/>
<path d="M168.2 190.4l.8 .1v-.1zM168.2 190.4l.8 .1h-.8z"/>
<path d="M168.2 190.5l.9 .2-.1-.2zM168.2 190.5l.9 .2h-.8z"/>
<path d="M168.2 192.3l.8 .2v-.2zM168.2 192.3l.8 .2h-1z"/>
<path d="M168.3 190.7l.8 .2v-.2zM168.3 190.7l.8 .2h-.8z"/>
<path d="M164.7 191l4.4 .3v-.3zM164.7 191l4.4 .3h-4.4z"/>
<path d="M168.2 192.2l.8 .1 .1-.1zM168.2 192.2l.8 .1h-.8z"/>
<path d="M164.7 191.3l4.4 .1zM164.7 191.3l4.4 .1z"/>
<path d="M164.7 191.4l4.4 .1v-.1zM164.7 191.4l4.4 .1h-4.4z"/>
<path d="M170.5 192.1l.1 .1zM169.8 192.2l.7-.1 .1 .1z"/>
<path d="M169.8 192.2h.8zM169.8 192.2h.8z"/>
<path d="M169.8 192.2l.9 .2-.1-.2zM169.8 192.2l.9 .2h-.9z"/>
<path d="M169.8 192.4l1 .1-.1-.1zM169.8 192.4l1 .1h-.9z"/>
<path d="M169.9 190.2l.8 .1zM169.9 190.2l.8 .1z"/>
<path d="M169.9 190.3l.9 .2-.1-.2zM169.9 190.3l.9 .2h-.9z"/>
<path d="M170 190h.7zM169.9 190h.8z"/>
<path d="M169.9 190l.8 .2v-.2zM169.9 190l.8 .2h-.8z"/>
<path d="M169.9 190.5h1zM169.9 190.5h1z"/>
<path d="M169.9 192.5l.9 .1zM169.9 192.5l.9 .1z"/>
<path d="M169.9 192.6l1 .1-.1-.1zM169.9 192.6l1 .1h-.9z"/>
<path d="M169.9 190.5h1zM169.9 190.5h1z"/>
<path d="M170 190.5l1.1 .1zM170 190.5l1.1 .1z"/>
<path d="M170 192.7l1.1 .1zM170 192.7l1.1 .1z"/>
<path d="M170 189.8l.7 .2 .3-.2zM170 189.8l.7 .2h-.7z"/>
<path d="M170.1 189.7h1zM170.1 189.7h1z"/>
<path d="M170.1 189.7h1zM170.1 189.7l.9 .1z"/>
<path d="M170 192.8l1.2 .1zM170 192.8l1.2 .1z"/>
<path d="M170 190.6l1.5 .1zM170 190.6l1.5 .1h-1.5z"/>
<path d="M170.1 192.9h1.4zM170.1 192.9h1.4z"/>
<path d="M170.1 189.7h1.3zM170.1 189.7h1z"/>
<path d="M170 190.7l1.7 .1zM170 190.7l1.7 .1z"/>
<path d="M170.1 192.9l1.7 .1zM170.1 192.9l1.7 .1z"/>
<path d="M171.6 189h.4zM171.4 189h.6z"/>
<path d="M170.1 189.6h1.6zM170.1 189.6h1.6z"/>
<path d="M170.1 189.6h1.6zM170.1 189.6l1.3 .1z"/>
<path d="M170 190.8h1.8zM170 190.8h1.8z"/>
<path d="M171.7 193.6h.2zM171.8 193.6h.1z"/>
<path d="M170.1 190.8l2.1 .1zM170.1 190.8l2.1 .1h-2.1z"/>
<path d="M171.8 193h1.6zM172.1 193h1.3z"/>
<path d="M170.1 193h3.3zM170.1 193h3.3z"/>
<path d="M171.4 189h.7zM171.2 189h.9z"/>
<path d="M171.2 189l1.2 .1zM171.1 189.1h1.3z"/>
<path d="M171.5 193.6h.6zM171.5 193.6h.5z"/>
<path d="M170.1 190.9l2.4 .1zM170.1 190.9l2.4 .1z"/>
<path d="M171.1 189.1h1.4zM170.9 189.1h1.6z"/>
<path d="M171.2 193.5h1.2zM171.2 193.5l.9 .1z"/>
<path d="M171.1 193.5h1.4zM171.1 193.5h1.3z"/>
<path d="M170.9 189.1l1.8 .1zM170.8 189.2h1.9z"/>
<path d="M170.2 189.6h2.3zM170.2 189.6h1.5z"/>
<path d="M170.2 191h2.4zM170.2 191h2.4z"/>
<path d="M170.2 191l2.6 .1zM170.2 191l2.6 .1z"/>
<path d="M170.8 189.2h2zM170.6 189.2h2.2z"/>
<path d="M170.9 193.4h1.8zM170.9 193.4l1.6 .1z"/>
<path d="M172.7 190.2l.2 .1zM172.8 190.3h.1z"/>
<path d="M170.8 193.4h1.9zM170.8 193.4h1.9z"/>
<path d="M170.6 189.2l2.3 .1zM170.5 189.3h2.4z"/>
<path d="M170.3 191.1h2.6zM170.3 191.1h2.6z"/>
<path d="M170.3 191.1h2.6zM170.3 191.1h2.6z"/>
<path d="M170.5 189.3h2.5zM170.5 189.3h2.5z"/>
<path d="M170.4 191.1l2.8 .1zM170.4 191.1l2.8 .1z"/>
<path d="M170.6 193.3l2.1 .1 .3-.1zM170.6 193.3l2.1 .1z"/>
<path d="M170.5 189.3l2.5 .1zM170.4 189.4h2.6z"/>
<path d="M170.5 193.3h2.5zM170.5 193.3h2.5z"/>
<path d="M170.4 189.4l2.8 .1-.2-.1zM170.3 189.5l.1-.1 2.8 .1z"/>
<path d="M170.5 191.2l2.8 .1zM170.5 191.2l2.8 .1z"/>
<path d="M170.4 193.2h2.8zM170.4 193.2l2.6 .1z"/>
<path d="M170.3 189.5h2.9zM170.3 189.5h2.9z"/>
<path d="M170.2 189.5h3zM170.2 189.5l2.3 .1z"/>
<path d="M170.4 193.2h2.8zM170.4 193.2h2.8z"/>
<path d="M172.5 189.6h.8zM171.7 189.6h1.6z"/>
<path d="M170.7 191.3l2.6 .1zM170.7 191.3l2.6 .1z"/>
<path d="M171.7 189.6h1.6zM171.7 189.6h1.6z"/>
<path d="M171.9 189.6l1.4 .1zM171.9 189.6l1.4 .1z"/>
<path d="M172.2 189.7h1.2zM172.2 189.7h1.2z"/>
<path d="M170.8 191.4l2.7 .1-.2-.1zM170.8 191.4l2.7 .1zM171.2 191.5h2.3z"/>
<path d="M170.2 193l3 .2 .2-.2zM170.2 193l3 .2h-2.8z"/>
<path d="M172.3 189.7l1.1 .1zM172.3 189.7l1.1 .1z"/>
<path d="M172.5 189.8h.9zM172.5 189.8h.9z"/>
<path d="M172.5 189.8l1 .2-.1-.2zM172.5 189.8l1 .2h-.8z"/>
<path d="M170.1 193h3.3zM170.1 193h3.3z"/>
<path d="M172.2 192.9h1.3zM171.8 193h1.6z"/>
<path d="M171.2 191.5h2.3zM171.2 191.5h2.3z"/>
<path d="M172.7 190h.8zM172.7 190h.8z"/>
<path d="M172.7 190l.9 .2-.1-.2zM172.7 190l.9 .2h-.9z"/>
<path d="M171.4 191.5l2.2 .1zM171.4 191.5l2.2 .1z"/>
<path d="M172.5 192.9h1zM172.2 192.9h1.3z"/>
<path d="M171.6 191.6l2 .1zM171.6 191.6l2 .1z"/>
<path d="M171.9 191.7h1.8zM171.9 191.7h1.8z"/>
<path d="M172.6 192.8h1zM172.6 192.8h1z"/>
<path d="M172.6 192.8l.9 .1 .1-.1zM172.5 192.9l.1-.1 .9 .1z"/>
<path d="M172.2 191.7l1.5 .1zM172.2 191.7l1.5 .1z"/>
<path d="M172.4 191.8h1.3zM172.4 191.8h1.3z"/>
<path d="M172.5 191.8h1.2zM172.5 191.8h1.2z"/>
<path d="M172.5 191.8l1.2 .1v-.1zM172.5 191.8l1.2 .1h-.9z"/>
<path d="M172.8 192.5l.8 .3 .1-.3zM172.8 192.5l.8 .3h-1z"/>
<path d="M172.9 192.5h.8zM172.9 192.5h.8z"/>
<path d="M172.8 191.9l.9 .1zM172.8 191.9l.9 .1z"/>
<path d="M172.8 192l.9 .1zM172.8 192l.9 .1z"/>
<path d="M172.8 192.1l.9 .1v-.1zM172.8 192.1l.9 .1h-.8z"/>
<path d="M172.9 192.3l.8 .2v-.2zM172.9 192.3l.8 .2h-.8z"/>
<path d="M172.9 192.2h.8zM172.9 192.2l.8 .1z"/>
<path d="M174.7 187.5l.8 3.4v-3.4zM174.7 187.5l.8 3.4h-.8z"/>
<path d="M174.7 190.9h.8zM174.7 190.9h.8z"/>
<path d="M174.7 190.9l1.4 .3-.6-.3zM174.7 190.9l1.4 .3h-1.4z"/>
<path d="M174.7 191.7l.8 1.8v-1.8zM174.7 191.7l.8 1.8h-.8z"/>
<path d="M174.7 191.3l.8 .4 .6-.4zM174.7 191.3l.8 .4h-.8z"/>
<path d="M174.7 191.2h1.4zM174.7 191.2l1.4 .1z"/>
<path d="M175.7 190.7l1.1 .2-.1-.2zM175.5 190.9l.2-.2 1.1 .2z"/>
<path d="M175.5 190.9h1.3zM175.5 190.9h1.3z"/>
<path d="M175.5 190.9l1.5 .3-.2-.3zM175.5 190.9l1.5 .3h-.9z"/>
<path d="M176.1 191.2l.9 .1zM176.1 191.2l.9 .1z"/>
<path d="M176.1 191.3l2.6 2.2-1.7-2.2zM176.1 191.3l2.6 2.2h-1z"/>
<path d="M177.4 189.1l-.7 1.6 1.8-1.6zM175.7 190.7l1.7-1.6-.7 1.6z"/>
<path d="M179.7 191.9l.2 .4v-.4zM179.7 191.9l.2 .4h-.2z"/>
<path d="M179.7 192.3h1zM179.7 192.3h1z"/>
<path d="M179.7 192.5l.2 .6v-.6zM179.7 192.5l.2 .6h-.2z"/>
<path d="M180.3 192.5h.2zM180.3 192.5h.2z"/>
<path d="M179.7 191.8h.7zM179.7 191.8h.7z"/>
<path d="M179.7 191.9h.6zM179.7 191.9h.6z"/>
<path d="M179.7 192.5h.7zM179.7 192.5h.4z"/>
<path d="M179.7 191.8h.8zM179.7 191.8h.8z"/>
<path d="M180.1 192.5h.3zM180.1 192.5h.3z"/>
<path d="M180.2 192.5h.3zM180.2 192.5h.3z"/>
<path d="M179.7 192.5h.8zM179.7 192.5h.7z"/>
<path d="M180.3 192.5h.2zM180.3 192.5h.2zM180.3 192.5h.2zM180.3 192.5h.2z"/>
<path d="M180.3 192.5l.3 .1zM180.3 192.5l.3 .1z"/>
<path d="M179.7 191.8h.8zM179.7 191.8h.8z"/>
<path d="M179.7 191.8l.9 .1zM179.7 191.8l.9 .1z"/>
<path d="M180.3 192.6l.3 .1zM180.3 192.6l.3 .1z"/>
<path d="M179.7 192.4h.9zM179.7 192.4l.8 .1z"/>
<path d="M180.4 192.7h.2zM180.4 192.7h.2zM180.4 192.7h.2zM180.4 192.7h.2z"/>
<path d="M180.4 192.7l.3 .1zM180.4 192.7l.3 .1z"/>
<path d="M179.7 191.9h.9zM179.7 191.9h.6z"/>
<path d="M179.7 192.3h1zM179.7 192.3l.9 .1z"/>
<path d="M180.3 191.9h.4zM180.3 191.9h.4z"/>
<path d="M180.3 191.9h.4zM180.3 191.9h.4z"/>
<path d="M180.4 191.9l.3 .1zM180.4 191.9l.3 .1z"/>
<path d="M180.4 192.3h.3zM180.4 192.3h.3zM180.4 192.3h.3z"/>
<path d="M180.4 192.3h.3zM180.2 192.3h.5z"/>
<path d="M180.5 192.8l.4 .3-.2-.3zM180.5 192.8l.4 .3h-.3z"/>
<path d="M180.5 192h.2zM180.5 192h.2z"/>
<path d="M180.5 192h.2zM180.5 192h.2z"/>
<path d="M180.5 192l.2 .1zM180.5 192l.2 .1z"/>
<path d="M180.5 192.2h.2zM180.5 192.2h.2z"/>
<path d="M180.5 192.2h.2zM180.5 192.2h.2z"/>
<path d="M180.5 192.2h.2zM180.4 192.3h.3z"/>
<path d="M180.6 192.1h.1zM180.6 192.1h.1z"/>
<path d="M180.6 192.1h.1zM180.6 192.1l.1 .1z"/>
</g>
<g fill="none" stroke="#000" stroke-width=".25">
<path d="M5.8 11.3h267.6v193.6h-267.6zM7.4 12.9h264.4v190.4h-264.4zM113.8 39.6l-1.8 2.5M44.8 44h74M44.8 43.2v13.5M67.7 40.4l-1.8 2.5M88.3 43.2v37M99.1 40.4l-1.8 2.5M107.1 43.2v37M118.8 43.2v13.5M122 59.9h13.5M134.7 59.9v69.4"/>
<path d="M74.8 75.9l-2.1 3.1M131 70.2l2.6 1.8M68.8 80.3h11.7l5.4 2.1M110.3 83.3h25.2M131 93.2l2.6 1.8M110.3 105.8h25.2M131 116.1l2.6 1.8M48.9 137.3h14.6l1 1v4.7l-1 1h-14.6l-1-1v-4.7zM122 129.3h13.5M152.2 138v21.1M182.9 138v21.1M199.4 138v21.1"/>
<path d="M271.8 138h-133.8v21.1h133.8h-133.8v44.2M138 145h133.8M138 152.1h133.8M271.8 159.6h-133.3v43.7M138.5 170.9h133.3M138.5 171.4h133.3M138.5 176.6h132.8M182.9 171.4v31.9M227.4 171.4v5.2M7.4 191.5h130.6v11.8h-130.6zM19.1 191.5h-11.7v3.5h11.7h-11.7v3h11.7M19.1 198h-11.7v5.3h11.7"/>
<path d="M30.8 191.5h-11.7v3.5h11.7h-11.7v3h11.7h-11.7M63 191.5h-32.2v3.5h32.2h-32.2v3h32.2M63 198h-32.2v5.3h32.2M63 198h57.4M79.4 191.5h-16.4v3.5h16.4h-16.4v3h16.4M102.9 191.5h-23.5v3.5h23.5h-23.5v3h23.5M120.4 191.5h17.6v3.5h-17.6zM120.4 191.5h-17.5v3.5h17.5M120.4 195h17.6v3h-17.6zM120.4 195h-17.5v3h17.5M120.4 198h17.6v5.3h-17.6zM138.5 181.8h132.8"/>
<path d="M142.8 187.5h.9l-.4 .6 1.1 2.9h-2.2l2.5 .7 .8 1.8h.9l-2.7-6a2.08 2.08 0 0 0-.7 1.5l-.8 2 2.5 .7h-2.8l-.7 1.8h-.9zM147 189.1h.9v3.1a.84 .84 0 0 0 .9 .7l-1.5 .1-.3-1.1zM147.3 193l2.9-.2a1.94 1.94 0 0 1-2.9 .2zM150.1 189.1h.8v4.4h-.7v-.7h-.8a1.27 1.27 0 0 0 .7-1.4zM152.3 188.1l.8-.5v1.5h.8v.6h-.8v2.9l.5 .2-1.2 .1-.1-3.2h-.6v-.6h.6zM152.4 192.9l1.5-.1 .1 .7-1.2-.1zM155 189.7a2.51 2.51 0 0 1 3.3-.1h-1.6a1.7 1.7 0 0 0-1.1 2.8l.3 .4 .8 .2h-1.6a2.6 2.6 0 0 1-.1-3.3zM156.7 189.6h1.6a2.34 2.34 0 0 1 .1 3.3 2.34 2.34 0 0 1-3.3 .1h1.6a1.74 1.74 0 0 0 1.2-2.6l-.5-.5zM160.1 189.6a1.89 1.89 0 0 1 2.8 0 2.17 2.17 0 0 0-2.1 .4 1.98 1.98 0 0 0 .6 2.9l.3 .1h-1.5a2.64 2.64 0 0 1-.1-3.4zM160.2 193l2.1-.2 .7 .1a1.85 1.85 0 0 1-2.8 .1zM162.9 187.5h.8v6h-.7v-.6l-.7-.1a2.02 2.02 0 0 0-.1-3.1l-.5-.1h1.2zM165.3 189.7a2.41 2.41 0 0 1 3.2-.1 3.2 3.2 0 0 0-2.4 .3l-.3 .3-.2 .7 3.5 .1v.5h-3.5a1.45 1.45 0 0 0 1.4 1.5h-1.7a2.57 2.57 0 0 1 0-3.3z"/>
<path d="M165.3 193l2.1-.1 .6-.4 .3-.4 .8 .1a2.34 2.34 0 0 1-3.8 .8zM165.6 190.9h2.7l-.2-.6-.2-.4-.9-.3h1.5l.4 .5 .2 .9zM169.8 192.2l.8-.1 .2 .5 .4 .3 2.2 .1a2.38 2.38 0 0 1-3.5-.5zM170.3 189.5a2.54 2.54 0 0 1 2.9 0l-1.8 .2a.58 .58 0 0 0-.6 .8l.7 .2a3.1 3.1 0 0 1 2.2 1.1v.7l-.3 .5h-1.6a.79 .79 0 0 0 .8-.2 .79 .79 0 0 0 .2-.9l-.6-.2a3.2 3.2 0 0 1-2.2-.9l-.1-.3a.99 .99 0 0 1 .4-1zM171.7 189.6l1.5-.1 .4 .7-.8 .1-.3-.5zM174.7 187.5h.8v3.4l.6 .3-.6 .5v1.8h-.8zM175.5 190.9l1.9-1.8h1.1l-1.8 1.6 2 2.8h-1l-1.6-2.3zM179.7 191.8l.9 .1h-.7v.4h.8l-.8 .2v.6h-.2zM180.1 192.5h.3l.5 .6h-.3l-.3-.6zM180.3 191.9h.3l.1 .4h-.8h.5a.22 .22 0 0 0 .2-.2 .22 .22 0 0 0-.3-.2zM182.9 198h44.5M182.9 187.2h44.5"/>
<path d="M182.9 192.6h44.5M227.4 181.8v21.5M227.8 181.8v21.5M227.8 192.5h44M249.8 192.5v10.8M260.9 193.1l4.3 8.6h-8.6z"/>
<circle cx="180.3" cy="192.4" r=".92"/>
</g>
<g fill="#fff" stroke="#fff" stroke-width=".2">
<path d="M38.2 138.7l3.1 3.8h-3.1zM38.2 138.7l3.1 3.8v-3.8z"/>
<path d="M40.7 137.9l6.5 5.4h-6.5zM40.7 137.9l6.5 5.4v-5.4z"/>
<path d="M48.6 138l15.2 5.3h-15.2zM48.6 138l15.2 5.3v-5.3z"/>
<path d="M65 138.6l2 4.1h-2zM65 138.6l2 4.1v-4.1z"/>
<path d="M66.4 138.7l56.6 3.8h-56.6zM66.4 138.7l56.6 3.8v-3.8z"/>
<path d="M68.5 75.2l12.3 4.4h-12.3zM68.5 75.2l12.3 4.4v-4.4z"/>
<path d="M134.2 111.7v11.7h-3.8zM130.4 111.7v11.7l3.8-11.7z"/>
<path d="M134.2 89.8v9.6h-3.8zM130.4 89.8v9.6l3.8-9.6z"/>
<path d="M134.2 65.8v11.7h-3.8zM130.4 65.8v11.7l3.8-11.7z"/>
<path d="M62.1 39.8l8.9 3.7h-8.9zM62.1 39.8l8.9 3.7v-3.7z"/>
<path d="M91.9 39.8l11.6 3.7h-11.6zM91.9 39.8l11.6 3.7v-3.7z"/>
<path d="M107.7 39l10.5 3.7h-10.5zM107.7 39l10.5 3.7v-3.7z"/>
</g>
<g font-size="6.7">
<text x="42.8" y="143">-</text>
<text x="242.4" y="191">1066</text>
<text x="259.1" y="200.8">0</text>
</g>
<text font-size="6.6" x="48.2" y="143">1066</text>
<g font-size="4.5">
<text x="38" y="142.2">1</text>
<text x="66.3" y="142.2">PL 20x14-9/16&quot;x394.8 - A36</text>
</g>
<g font-size="4.4">
<text x="62.2" y="43.2">9</text>
<text x="69.4" y="43.2">&quot;</text>
<text x="92" y="43.2">3</text>
<text x="101.9" y="43.2">&quot;</text>
<text x="107.9" y="42.4">2</text>
<text x="116.5" y="42.4">&quot;</text>
<text x="133.9" y="67.4" transform="rotate(-90 133.9 67.4)">&quot;</text>
<text x="133.9" y="77.2" transform="rotate(-90 133.9 77.2)">4</text>
<text x="68.3" y="79">1</text>
<text x="76.5" y="79">&quot;ø</text>
<text x="133.9" y="91.4" transform="rotate(-90 133.9 91.4)">&quot;</text>
<text x="133.9" y="99.2" transform="rotate(-90 133.9 99.2)">4</text>
<text x="133.9" y="113.4" transform="rotate(-90 133.9 113.4)">&quot;</text>
<text x="133.9" y="123.2" transform="rotate(-90 133.9 123.2)">4</text>
<text x="139.9" y="142.7">REV.</text>
<text x="162.8" y="142.7">Date</text>
<text x="188.1" y="142.7">BY</text>
<text x="223.4" y="142.7">Description</text>
</g>
<g font-size="3.9">
<text x="228.8" y="175.1">Client :</text>
<text x="228.6" y="185.2">Drawing No. :</text>
</g>
<g font-size="3.3">
<text x="139.8" y="163.8">Project :</text>
<text x="139.8" y="168.6">Project No. :</text>
<text x="139.8" y="175.2">Detailer :</text>
<text x="183.8" y="175">Checker:</text>
<text x="139.9" y="180.4">Status :</text>
<text x="183.6" y="185.4">Holes :</text>
<text x="183.8" y="180.2">Comment:</text>
<text x="199.9" y="185.4">13/16&quot;Ø u/n</text>
<text x="183.9" y="190.9">Weld :</text>
<text x="199.9" y="190.9">E70XXELECT</text>
<text x="183.8" y="196.6">Coating :</text>
<text x="199.9" y="196.8">None</text>
<text x="233.3" y="197.8">Phase :</text>
<text x="183.6" y="201.6">Date :</text>
<text x="199.9" y="201.6">2025-03-01</text>
</g>
<g font-size="2.7">
<text x="72.1" y="77.4">1</text>
<text x="74.2" y="79.3">8</text>
</g>
<g font-size="2.6">
<text x="10.1" y="197.4">1066</text>
<text x="10.2" y="194.2">Mark</text>
<text x="20" y="194.2">Quantity</text>
<text x="24" y="197.4">1</text>
<text x="31.6" y="197.4">PL 20x14-9/16&quot;x394.8</text>
<text x="32.5" y="194.2">Description</text>
<text x="67" y="194.2">Length</text>
<text x="67.2" y="197.4">1'-3 9/16&quot;</text>
<text x="87.4" y="194.2">Grade</text>
<text x="88.8" y="197.4">A36</text>
<text x="104.9" y="194.2">Part weight</text>
<text x="108.3" y="197.4">50.55</text>
<text x="122.1" y="194.2">Total weight</text>
<text x="125.8" y="197.4">50.55</text>
<text x="24.1" y="201.6">1</text>
<text x="125.8" y="201.6">50.55</text>
</g>
<g font-size="2.2">
<text x="65.4" y="41.6">1</text>
<text x="95.2" y="41.6">15</text>
<text x="111.2" y="40.9">7</text>
<text x="67.3" y="43.2">8</text>
<text x="98.5" y="43.2">16</text>
<text x="113.2" y="42.4">16</text>
<text x="133.9" y="70.7" transform="rotate(-90 133.9 70.7)">16</text>
<text x="132.3" y="74.1" transform="rotate(-90 132.3 74.1)">15</text>
<text x="132.3" y="95.8" transform="rotate(-90 132.3 95.8)">3</text>
<text x="133.9" y="93.5" transform="rotate(-90 133.9 93.5)">4</text>
<text x="132.3" y="120" transform="rotate(-90 132.3 120)">15</text>
<text x="133.9" y="116.7" transform="rotate(-90 133.9 116.7)">16</text>
</g>
</svg>
